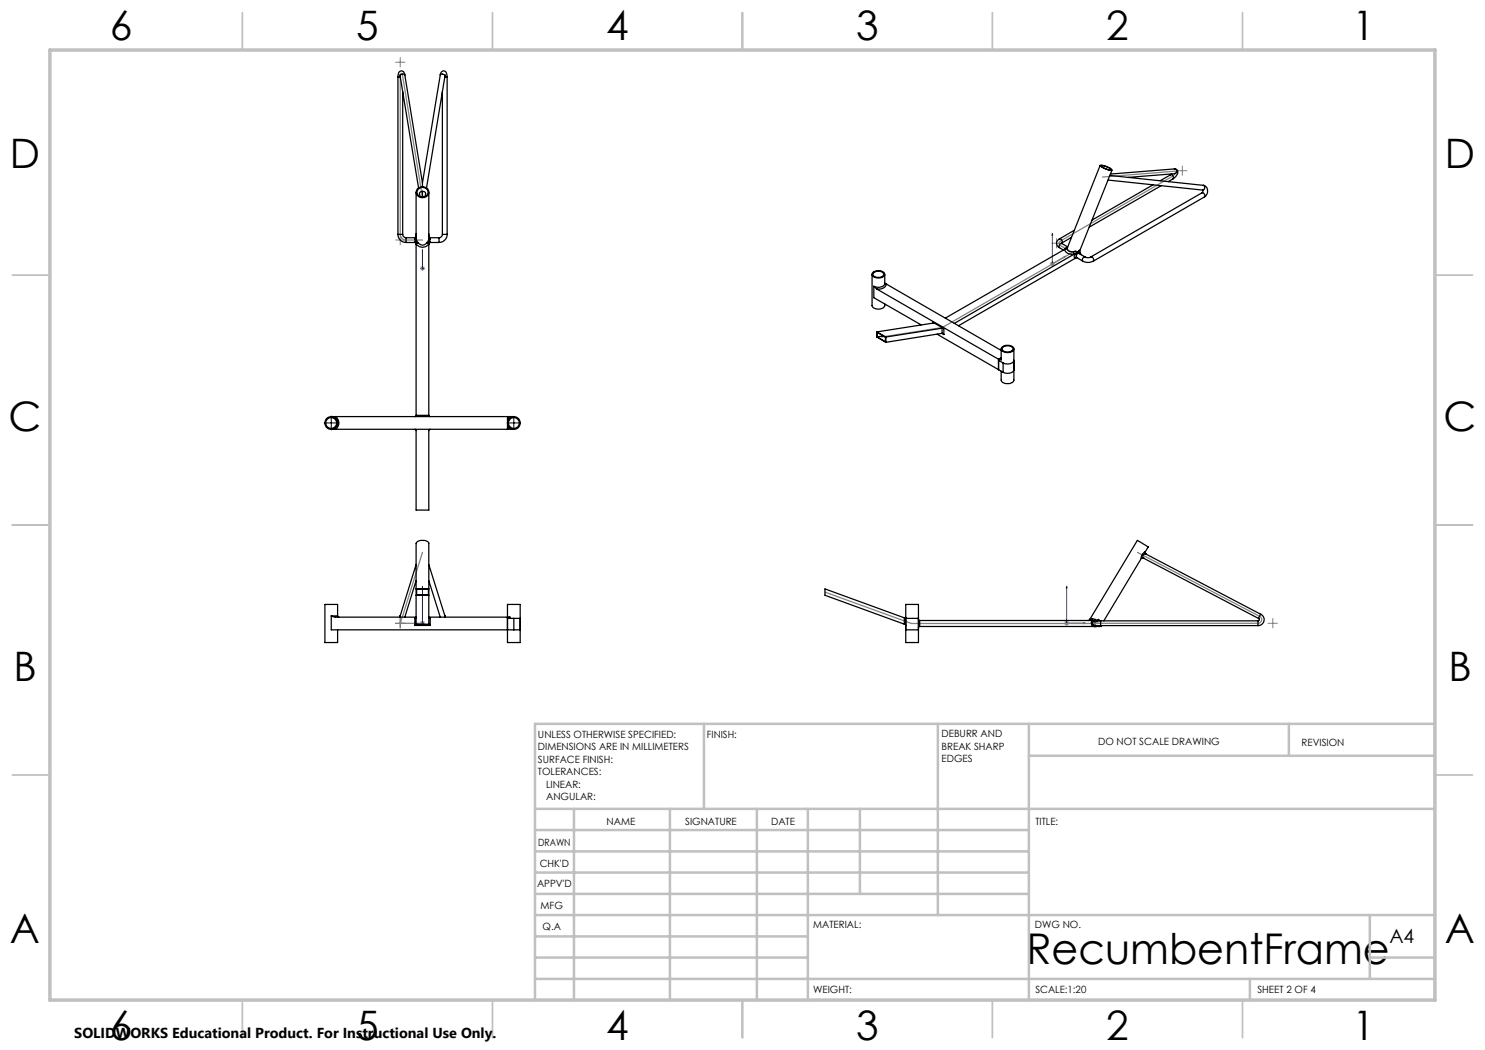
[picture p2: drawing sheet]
<svg xmlns="http://www.w3.org/2000/svg" width="297mm" height="210mm" viewBox="0 0 297 210" stroke-linecap="round" stroke-linejoin="round" font-family="sans-serif">
<g fill="none" stroke="#00f" stroke-width=".2">
<path d="M84.5 49.9v.4v-.4M84.5 53.6v.2zM84.5 53.7h.1M84.5 49.9v3.8M210.5 46.7v.3l-.1 .1zM210.5 46.7v6.1l2.6-1.5M212.8 51.3h.3l-.3 .2zM84.5 117.2v.4v-.4M84.5 117.2v7.4M213.3 117.2l.1 .4h-.1zM213.3 117.2v7.4h3.8M84.5 124.6v.1z"/>
<path d="M84.5 124.6h.1M216.7 124.6h.4l-.4 .1z"/>
</g>
<g fill="none" stroke="#808080" stroke-width=".2">
<path d="M79.1 12.4h2M80 11.5v2M235.4 34.1h2.1M236.5 33.2v1.9M79.1 48h2M80 47v2M84 53.7h1M84.1 53.3l.7 .7M84.5 53.2v1M84.8 53.3l-.7 .7M210 52.8h1M210.1 52.4l.7 .7"/>
<path d="M210.3 48.6h2M210.5 52.3v1M210.8 52.4l-.7 .7M211.3 47.7v2M79.1 124.7h2M80 123.6v2.1M84 124.6h1M84.1 124.3l.7 .7M84.5 124.1v1.1M84.8 124.3l-.7 .7M212.8 124.6h1M213 124.3l.7 .7"/>
<path d="M213.3 124.1v1.1M213.7 124.3l-.7 .7M218 124.7h2M219 123.6v2.1M253.5 124.7h2.1M254.6 123.6v2.1"/>
</g>
<path d="M84.5 39.5l-4-24.4-.3-.4-.2 .7v31.5a1.14 1.14 0 0 0 1.2 1.1h3.3M220.5 35.4l14.4-1.2a.37 .37 0 0 1 .2 .4 .37 .37 0 0 1-.3 .4l-.3 .3-22.4 12.9a.51 .51 0 0 0-.3 .5 .51 .51 0 0 0 .3 .4l2.4 1.4M215.2 50.1l-26.7 15.4-12.2 1.9M84.5 110.5l-4.5 14.2M165 118.4l17.3 6.3h37.7M227.5 110.5l24.5 12.8a.74 .74 0 0 1 .3 .8 .74 .74 0 0 1-.7 .6h-32.6M80 124.7h4.5M80 124.7h.1M219 124.7h.1" fill="none" stroke="#808080" stroke-width=".25"/>
<g fill="none" stroke="#c0c0c0" stroke-width=".35">
<path d="M48.5 2.5v7.5M98.5 2.5v7.5M148.5 2.5v7.5M198.5 2.5v7.5M248.5 2.5v7.5M2.5 55h7.5M287 55h7.5M2.5 105h7.5M287 105h7.5M2.5 155h7.5M287 155h7.5M48.5 200v7.5"/>
<path d="M98.5 200v7.5M148.5 200v7.5M198.5 200v7.5M248.5 200v7.5"/>
</g>
<g fill="none" stroke="#c0c0c0" stroke-width=".5">
<path d="M140.8 144.8v17M187.6 144.8v38.2M205.8 144.8v55.2M205.8 151.2h81.2M257.8 144.8v6.4M287 144.8h-180v55.2M107 161.8h180M107 178.8h98.8M107 174.5h98.8M107 170.3h98.8M107 166h98.8M114.8 161.8v38.2"/>
<path d="M134 161.8v38.2M151.4 161.8v38.2M161.6 161.8v38.2M172 161.8v17M107 195.8h180M107 191.5h54.6M107 187.3h54.6M107 183h180M250 195.8v4.2M274 191.5h13M274 183v12.8"/>
</g>
<path d="M10 10h277v190h-277z" fill="none" stroke="#c0c0c0" stroke-width=".7"/>
<g fill="none" stroke="#000" stroke-width=".2">
<path d="M64.8 84.6h1.2M66.1 84.6h.3M66.3 83.2v1.1M66.3 84.5v.2M66.3 84.8v1.2M66.5 84.6h1.1M101.6 84.6h.9M102.7 84.6h.2M102.8 83.4v.9M102.8 84.5v.2M102.8 84.8v1M103 84.6h1"/>
<path d="M218.4 124.7h.3M218.9 124.7h.2M219 124.1v.3M219 124.5v.3M219 124.9v.4M219.3 124.7h.3"/>
</g>
<path d="M84.5 124.6v.1zM84.5 117.2v.4zM212.8 51.3h.3l-.3 .2zM210.5 46.7v.3l-.1 .1zM84.5 49.9v.4zM84.5 53.6v.2zM216.7 124.6h.4l-.4 .1zM213.3 117.2l.1 .4h-.1z" fill="#00f"/>
<g fill="none" stroke="#000" stroke-width=".25">
<path d="M79.6 15.4h.5M79.6 15.4v31.5M80 15v.1M80 15.1l3.7 22.5M80.5 18.3v28.6M81 15a.69 .69 0 0 0-.8-.8 .69 .69 0 0 0-.6 .9v.3M81 15a.66 .66 0 0 0-1 .1M81 15l3.5 21.6M88.1 15a.69 .69 0 0 1 .7-.8 .69 .69 0 0 1 .6 .9v.3M88.1 15a.66 .66 0 0 1 .9 .1M88.1 15l-3.6 21.6M88.5 18.3v28.6"/>
<path d="M88.9 15.4h.5M89 15.1l-3.7 22.5M89 15v.1M89.4 15.4v31.5M83.2 38.4v44.7M83.5 37.8a1.23 1.23 0 0 1 1.6-.3 1.23 1.23 0 0 1 .5 1.5 1.27 1.27 0 0 1-1.5 .5 1.27 1.27 0 0 1-.8-1.3zM83.7 37.7a1.04 1.04 0 0 1 1.5 0 1.04 1.04 0 0 1 .1 1.4 1.04 1.04 0 0 1-1.5 .1 1.04 1.04 0 0 1-.1-1.5zM84.5 38.3l-.6 .3 .1 .7M84.5 38.3h.4l.2 .3-.1 .7M84.5 39.3l.3 .1M84.5 38.3v1M84.5 39.3l-.3 .1"/>
<path d="M84.5 36.6v.8M84.5 39.3v.1M85.8 38.4v44.7M220 33.1l.8 .1a2.16 2.16 0 0 1 1.6 .9l-1.4-.3zM220 33.1l-6.5 16.4M220.2 33.1l.7 .1a1.81 1.81 0 0 1 1.3 .8l-1.2-.3-.5-.3zM221.6 36l19 2a.51 .51 0 0 0 .3-.4 .51 .51 0 0 0-.2-.5M222 35.1l18.7 2M222.4 34l-6.5 16.2M230.6 37l-12.2 7M232.2 37.1l-14.4 8.3M234.1 35a.53 .53 0 0 1 .5 .8"/>
<path d="M234.1 35l-2.1 1.2M234.3 34.8l-.2 .2M234.6 35.8l-1 .5M234.9 33.8a.72 .72 0 0 1 .7 .5 .72 .72 0 0 1-.3 .8l-.7 .7M234.9 33.8a.48 .48 0 0 1 .4 .4 .48 .48 0 0 1-.4 .5l-9.3 .8M234.9 33.8l-12.8 1M240.4 38.6a.57 .57 0 0 1 .5 .8M240.4 38.6l-22.2 12.8M240.5 38l-.1 .6M240.7 37.1a1.28 1.28 0 0 1 .8 1.1 1.28 1.28 0 0 1-.6 1.2M240.9 39.4l-22.2 12.8M79.6 46.9l.3 .9a1.55 1.55 0 0 0 1.3 .7"/>
<path d="M79.6 46.9h.9M80.5 46.9a.65 .65 0 0 0 .7 .6M81.2 47.5v1M81.2 48.5h1.8M81.2 47.5h1.8M83 48.5l.2 .2M83 48.3l.2 .2M83 47.5v.2M83 48.3v.2M83 47.7v.1M83 47.8l.2-.1 .4 .8M83 47.8v.5"/>
<path d="M83.2 47.3l-.2 .2M83.2 47.5l-.2 .2M83.6 48.5l.3 .3a1.05 1.05 0 0 0 1.5-.3M83.6 48.5l-.4 .3a1.52 1.52 0 0 0 2.5 0l-.3-.3M85.8 47.3l.2 .2M85.8 47.5l.2 .2M86 47.8l-.2-.1-.4 .8M86 47.8v.5M86 48.5l-.2 .2M86 47.7v.1M86 48.3l-.2 .2M86 47.5v.2"/>
<path d="M86 48.3v.2M86 48.5h1.8M86 47.5h1.8M87.8 47.5v1M88.5 46.9a.65 .65 0 0 1-.7 .6M88.5 46.9h.9M89.4 46.9l-.3 .9a1.55 1.55 0 0 1-1.3 .7M174.4 54.9v6.2a1.48 1.48 0 0 0 2.2 .5l.3-.3 .1-.5M174.5 54.6a1.6 1.6 0 0 1 2.4 .2 1.16 1.16 0 0 1-1.6 .8l-.7-.4-.2-.2zM174.7 54.6a1.3 1.3 0 0 1 2 .2 1.23 1.23 0 0 1-2.1 0zM174.8 57.2l.6 .6M174.8 57.2v2.3l9.4 5.5"/>
<path d="M175.4 57.8l24.3 14.1M177 56.6l.2 .2M177 54.9v1.8a1.55 1.55 0 0 1-2.2 .5M177.2 56.8a1.21 1.21 0 0 1-1.7 1h-.1M177.2 56.8l23 13.3M211.9 47.8a.94 .94 0 0 0-.6 .9 .94 .94 0 0 0 .6 .8M211.9 47.8a.53 .53 0 0 1 .5 .2 .53 .53 0 0 1 0 .6M211.9 49.5l.8 .5M212.3 48.6l.1 .1M212.4 48.6h-.1M212.4 48.7a.55 .55 0 0 0-.5 .8M212.4 48.7l1.1 .7"/>
<path d="M213 49.8a1.38 1.38 0 0 0 1.8 1.1M213 49.8l-23.9 13.8M213.1 49.7h.1M213.1 49.7v.1M213.2 49.7l-.2 .1M213.5 49.6v.4l.3 .3h.9M213.5 49.6l-.5 .2M213.5 49.5l-.3 .2M213.5 49.5v.1M213.5 49.5l-.4 .2M214.3 47.5l-1.9 1.1M214.7 50.3l.9 .1"/>
<path d="M214.7 50.3l.1 .6M214.8 50.9l-23.9 13.8M214.8 46.1l-2.9 1.7M215 50.7l-.2 .7 .3 .2M215 50.7l.3 .2M215 50.7l-.2 .2M215.1 51.6l-23.4 13.5M215.3 51.5h.1M215.3 51.5l-.2 .1M215.3 51.5l1.3 .7M215.3 50.9l-.1 .4 .1 .2M215.6 50.4l.1 .3"/>
<path d="M215.6 50.4l-.6 .3M215.7 50.7h-.3l-.1 .2M215.7 50.3l.1 .4M215.7 50.3l.2 .4M215.7 50.7h.1M215.7 50.3l-.1 .1M215.8 50.7h.1M215.8 50.7l1.2 .7M215.9 50.2v-.1l-.3 .3M215.9 50.2l-.2 .1M215.9 50.2l.3 .7M216.6 52.2l.8 .3 1.3-.3"/>
<path d="M217 51.4l.4 .1 .8-.1M217 51.4a.54 .54 0 0 0-.5 .3 .54 .54 0 0 0 .1 .5M218.2 51.4a.55 .55 0 0 1 .5 .8M175.4 66.4l1.8 1M175.4 66.4v1l1.8 1.1M175.4 66.5l1.7 .9v1l-1.7-1zM176.7 67.2l-1.3 .2M177.2 67.4v1.1M186.6 64.5v.1M186.6 64.6l-11.2 1.8M186.6 64.5l2.2 1.2M187.4 66.8l13.2 7.7"/>
<path d="M188.4 66.7l.4 .2M188.4 65.6l.4 .1M188.4 65.6l-11.2 1.8M188.4 65.6v1.1M188.4 66.7l-11.2 1.8M188.8 65.7v1.2M199.7 71.9v2M199.8 71.9v.1M199.8 71.9h.1M200.1 71.9l-.4 .2 .9 .5M200.1 71.9h.1M200.2 71.9l.1 .1"/>
<path d="M200.2 71.8v.1M200.2 71.8l-.1 .1M200.2 71.7v.1M200.2 69.8v2.1M200.2 71.7l-.4 .2M200.2 71.6l-.5 .3M200.2 71.6l-.4 .3M200.5 69.3a1.61 1.61 0 0 1 2.3 .4 1.38 1.38 0 0 1-2 .7l-.4-.2a.51 .51 0 0 1 .1-.9zM200.6 69.5a1.34 1.34 0 0 1 2 .3 1.26 1.26 0 0 1-2.2 0zM200.6 72.6v1.9M202.8 69.8v6.2a1.51 1.51 0 0 1-2.4 .3l-.2-.2v-1.8M202.8 73.9a1.49 1.49 0 0 1-2.2 .6"/>
<path d="M202.8 72.1a1.49 1.49 0 0 1-2.2 .5M66.3 83.3h.8M66.3 85.9h.8M67.1 83.3a1.5 1.5 0 0 1 0 2.6M67.1 83.3h35.7M67.1 85.9h35.7M83 85.9l.2 .1v16h2.6v-15.9l.2-.2M83.2 83.1l-.2 .2M83.2 83.1h2.6M85.8 83.1l.2 .2M101.7 85.3l.1 .2M101.8 83.6l-.3-.3v2.6l.3-.3"/>
<path d="M101.8 85.5l.1 .1M101.8 83.6h.1M101.8 83.6v.1M101.8 85.5v.1M101.8 83.7l-.1 .2M101.8 85.6h.1M101.9 85.6l.2 .1M101.9 83.6l-.1 .1M102.1 83.5l-.2 .1M83.2 112.9l-3.2 10.2M83.2 116.1l-2.2 7.3M83.2 119.1h2.6"/>
<path d="M83.2 117.8h2.6M83.3 117.9h2.4v1h-2.4zM85.8 116.1l2.3 7.3M85.8 112.9l3.2 10.2M228.3 111.6l-7.5 12.6M228.6 111.6h-.3M228.6 111.6h.1M228.6 111.6l23.1 12.1M229 110.4l.1 .4M229 110.4a1.14 1.14 0 0 0-.7 1.3v-.1M229 110.4l.7-1-2.2-1.3-9.5 15.8M229.1 110.8h.1"/>
<path d="M229.1 110.8a.56 .56 0 0 0-.5 .8M229.1 110.8l23.1 12.1M66.3 123.2l.8 .2h16.1M66.3 123.2h1.2M66.3 123.2v2.8h36.5M67.5 123.2l.3 .2M67.5 123.2v-2.3h-2.5v7.6h2.5v-2.5M80 123.1l-.1 .3M80 123.1v.3M83 125.1h3M83.2 124.8v-16.1a1.64 1.64 0 0 1 2.6-.1v16.2M83.2 124.8h.1"/>
<path d="M83.2 124.8l-.2 .3M83.2 123.6h-.2v1.5M83.2 124.8h2.6M85.8 123.6h.2v1.5M85.8 123.4h15.7M85.8 124.8l.2 .3M89 123.1l.1 .3M89 123.1v.3M101.5 120.9h2.5v7.6h-2.5zM102.1 123.4h-.4l-.2 .3h1.3M102.8 126h1.2M102.8 123.7h1.2"/>
<path d="M102.8 123.7v2.3M180.9 124.8l.3 .3M180.9 123.6h.3M180.9 123.6v1.2M180.9 123.6l-15.9-5.8v1.3l15.9 5.7M181.2 120.9h2.5v7.6h-2.5zM181.2 126h2.5M181.2 123.7h2.5M183.7 123.9l.2 .2M183.9 125.3l-.2 .2M183.9 124.1h35.9M183.9 124.1v1.2"/>
<path d="M218 123.9l-.4 .2M218.5 123.8l-.3 .3M218.5 123.8l.8 .3M218.5 123.8l-.5 .1M218.7 124.3l-.1-.1a.62 .62 0 0 0-.3 .6 .62 .62 0 0 0 .4 .5l.1-.2M219.3 125.1l.1 .2 .1-.2M219.3 124.1l.4-.2 .1 .2M219.3 124.1v.1M219.4 124.2h.1M219.8 124.1l.1 .1M220.1 124.2h-.2a1.01 1.01 0 0 0-1.4 .5 1.04 1.04 0 0 0 1.4 .4h.2M220.1 124.2v.9"/>
<path d="M220.1 125.1h31.5M220.1 124.2h31.5M220.2 125.1v.2h-36.3M251.6 124.2v.9M251.7 123.7l.2 .3-.3 .2M252.2 122.9a1.19 1.19 0 0 1 .6 1.3 1.19 1.19 0 0 1-1.2 .9M252.2 122.9l-.5 .8"/>
<circle cx="66.2" cy="84.6" r="1.08"/>
<circle cx="66.2" cy="84.6" r="1.27"/>
<circle cx="102.8" cy="84.6" r="1.27"/>
<circle cx="102.8" cy="84.6" r="1.08"/>
</g>
<text font-size="8.5" x="205.3" y="192.7">RecumbentFrame</text>
<g font-size="8.1">
<text x="22" y="8">6</text>
<text x="71.2" y="8">5</text>
<text x="121.2" y="8">4</text>
<text x="171.3" y="8">3</text>
<text x="221.3" y="8">2</text>
<text x="270.5" y="8">1</text>
<text x="2" y="33.6">D</text>
<text x="289" y="33.6">D</text>
<text x="1.7" y="86.1">C</text>
<text x="288.7" y="86.1">C</text>
<text x="2.7" y="136.1">B</text>
<text x="289.7" y="136.1">B</text>
<text x="2" y="188.6">A</text>
<text x="289" y="188.6">A</text>
<text x="22" y="208">6</text>
<text x="71.2" y="208">5</text>
<text x="121.2" y="208">4</text>
<text x="171.3" y="208">3</text>
<text x="221.3" y="208">2</text>
<text x="270.5" y="208">1</text>
</g>
<text font-size="3.9" x="277.9" y="188.5">A4</text>
<text font-size="2.9" x="14.9" y="207.6">SOLIDWORKS Educational Product. For Instructional Use Only.</text>
<g font-size="2">
<text x="107.6" y="147.6">UNLESS OTHERWISE SPECIFIED:</text>
<text x="141.4" y="147.6">FINISH:</text>
<text x="188.3" y="147.5">DEBURR AND</text>
<text x="188.3" y="150">BREAK SHARP</text>
<text x="219.6" y="149">DO NOT SCALE DRAWING</text>
<text x="260.3" y="149.2">REVISION</text>
<text x="107.6" y="150.1">DIMENSIONS ARE IN MILLIMETERS</text>
<text x="107.6" y="152.6">SURFACE FINISH:</text>
<text x="107.6" y="155.1">TOLERANCES:</text>
<text x="188.3" y="152.5">EDGES</text>
<text x="109.2" y="157.6">LINEAR:</text>
<text x="109.2" y="160.1">ANGULAR:</text>
<text x="121.3" y="165">NAME</text>
<text x="137" y="164.9">SIGNATURE</text>
<text x="154.2" y="164.9">DATE</text>
<text x="207.1" y="164.9">TITLE:</text>
<text x="107.6" y="169.1">DRAWN</text>
<text x="107.9" y="173.3">CHK'D</text>
<text x="107.4" y="177.4">APPV'D</text>
<text x="108.1" y="181.8">MFG</text>
<text x="108.5" y="186">Q.A</text>
<text x="162.6" y="185.5">MATERIAL:</text>
<text x="207" y="185.5">DWG NO.</text>
<text x="162.6" y="198.5">WEIGHT:</text>
<text x="207.1" y="198.6">SCALE:1:20</text>
<text x="251.5" y="198.6">SHEET 2 OF 4</text>
</g>
</svg>
